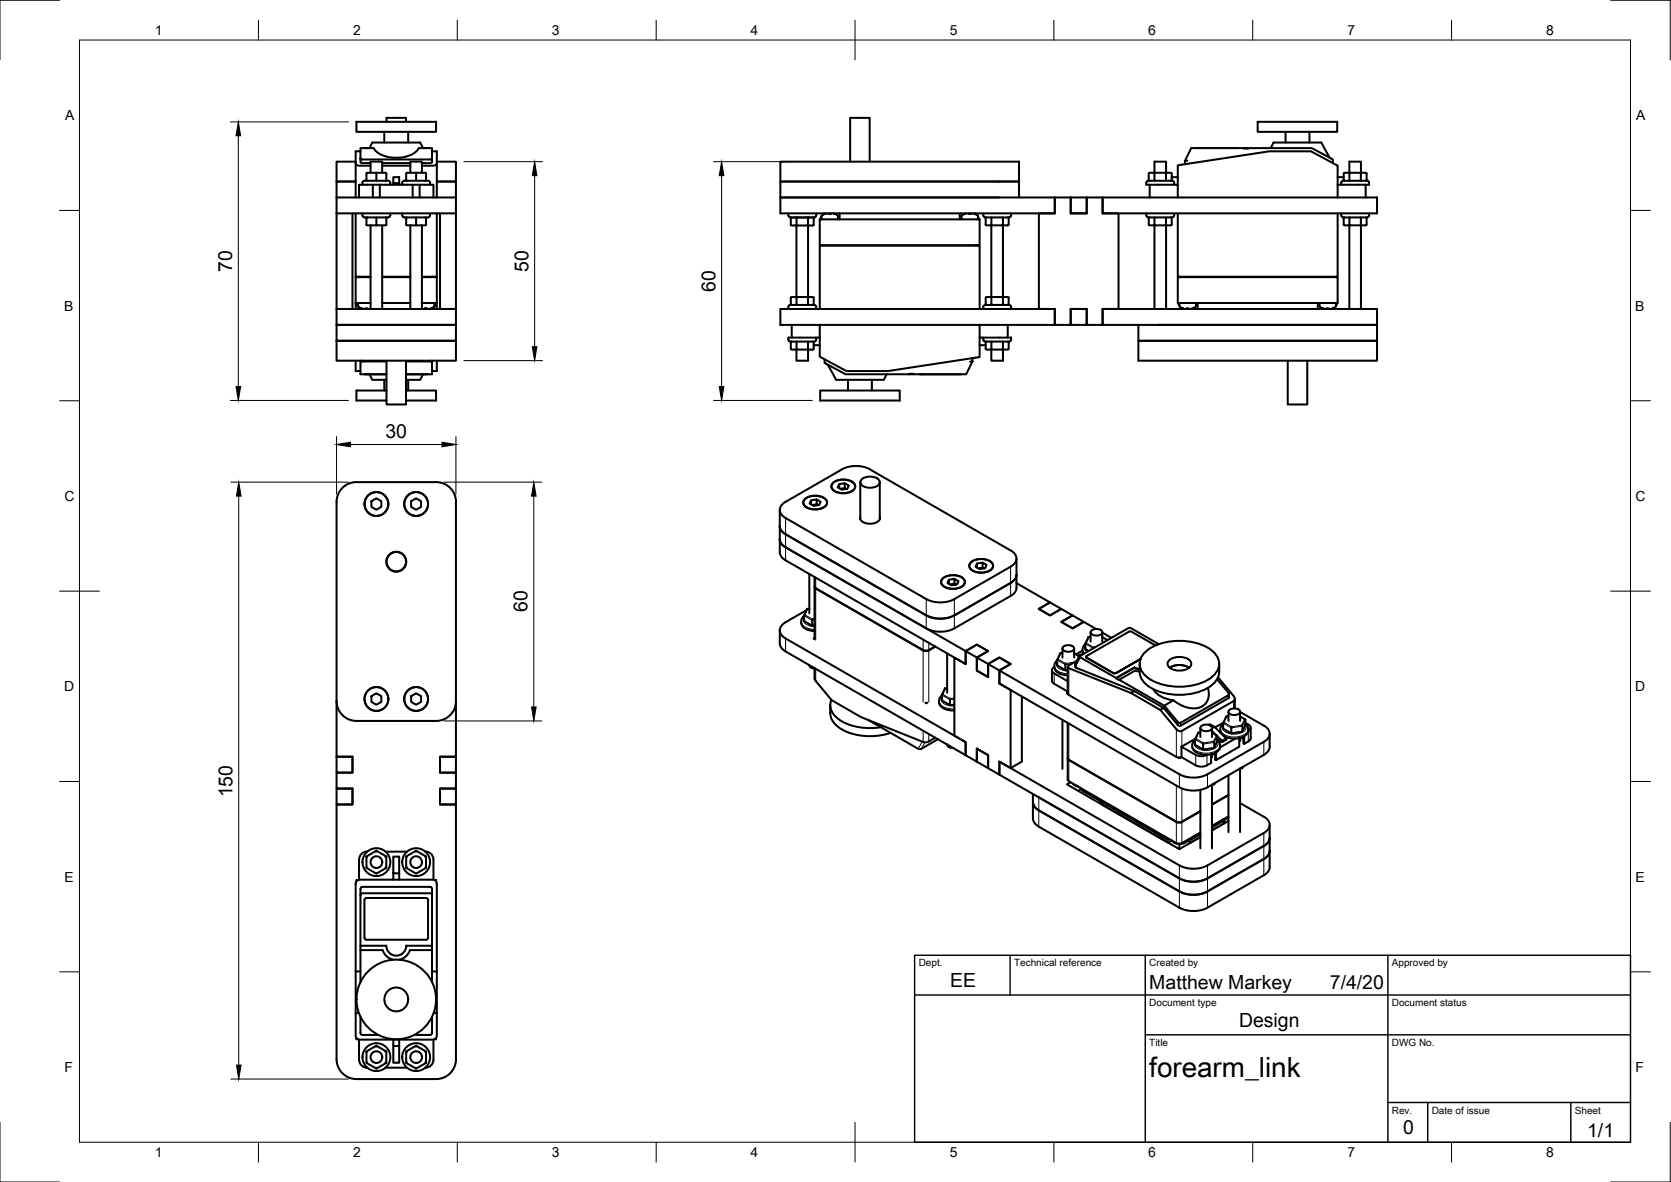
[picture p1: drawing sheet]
<svg xmlns="http://www.w3.org/2000/svg" width="420mm" height="297mm" viewBox="0 0 420 297" stroke-linecap="round" stroke-linejoin="round" font-family="sans-serif">
<!-- layer: Visible -->
<g fill="none" stroke="#000" stroke-width=".51">
<path d="M89.6 30.6h20v2.5h-20zM90.6 39.8v-2.6h3.3a6.9 6.9 0 0 0 6.7 2.4l.6-.1a5.5 5.5 0 0 0 4.1-2.3h3.3v2.6M90.6 38h-1.2v3.1M91.6 37.2h1.3l.7-1.4h12l.8 1.4h1.2M96.6 33.1v2.7M97.2 30.6v-1h4.9v1M102.6 33.1v2.7M108.6 38h1.2v11.6M300.7 37.2h10.5M312.7 37.2h1.1M312.7 37.2h-13.2l-1.6 3.3M313.8 37.2h16l5.3 2.9v.9"/>
<path d="M316.2 30.6h20v2.5h-20zM319.5 37.2l.7-1.4h12l2.1 3.9M323.2 33.1v2.7M329.2 33.1v2.7M84.6 53.6h30M84.6 49.6h30M84.6 49.6v32h30v-32M88.6 53.6v24M89.4 53.6v15.9h3.8M89.4 40.6h-4.8v5h4.8h-4.8v4M90.3 49.6v-3.2h18.7v3.2M91.1 53.6v.5a1.04 1.04 0 0 0 1.4 .5h3.9a1.43 1.43 0 0 0 1.7-.5v-.5"/>
<path d="M91.6 45.4h6M91.6 45.4l-.4 .3-.1 .7M92.3 54.6l-.2 .1 .1 1.9h2.4M92.3 45.4l-.2-.1v-1.8l.2-.1h2.3v2M93.2 41.6h-3.1l-.4-.1-.3-.4v8.5M93.2 41l-2.5-.1-.1-1.1 .4 .3h17.2l.4-.3-.1 1.1-2.4 .1M93.2 43.4v-2.8h2.9v2.8M93.2 56.6v21M93.7 46.4v3.2M94.6 54.6v2h2.4l.1-.1v-1.7l-.2-.2M94.6 43.4l2.4 .1 .1 1.8-.2 .1M95.5 46.4v3.2"/>
<path d="M96.1 41.6h7.1M96.1 41h7.1M96.1 56.6v21M97.6 45.4l.5 .3v.7M98.9 44.5h1.5v1.5h-1.5zM98.9 46v.4M100.4 46v.4M101.1 53.6l.1 .5a1.02 1.02 0 0 0 1.3 .5h4.3a.97 .97 0 0 0 1.3-1M101.6 45.4h6M101.7 45.4l-.5 .3-.1 .7M102.3 54.6l-.2 .2 .1 1.8h2.4M102.3 45.4l-.2-.1v-1.7l.2-.2h2.3v2"/>
<path d="M103.2 43.4v-2.8h2.9v2.8M103.2 56.6v21M103.8 46.4v3.2M104.6 54.6v2h2.4l.1-.1v-1.8l-.2-.1M104.6 43.4l2.5 .1v1.8l-.2 .1M105.5 46.4v3.2M106.1 56.6v21M107.6 45.4l.5 .3v.7M109.8 41.1l-.2 .4-.4 .1h-3.1M109.8 53.6v15.9h-3.7M109.8 40.6h4.8v5h-4.8h4.8v4M110.6 53.6v24"/>
<path d="M196.2 49.6h69v4h-69zM196.2 49.6v-4h60v4M196.2 49.6h55M196.2 40.6h60v5h-60zM198.2 53.6v.5a1.05 1.05 0 0 0 1.4 .5h4.2a.96 .96 0 0 0 1.4-1M200.3 54.6v.1M200.3 56.7v17.9M200.4 56.7h2.7v-2h1.5v1.9l-1.5 .1M200.4 54.7l-1.6 .1 .1 1.8 1.5 .1v-2h2.7M203.2 54.6v.1M203.2 56.7v17.9M206.1 55.1h40.2v6.5h-40.2z"/>
<path d="M206.5 54.5l-.4 .6M207.1 53.6l-.2 .4M207.4 53.7h.1a.82 .82 0 0 0-.9 .5 .82 .82 0 0 0 .2 .9M207.7 53.6l-.2 .1M208.3 53.7h.6M208.4 53.6v.1M208.8 53.7h.1M208.9 53.6v.1M209.5 53.6l.3 .1M209.7 53.7h.1M209.9 53.7a.85 .85 0 0 1 .8 .5 .85 .85 0 0 1-.1 .9h-.2M211.1 53.6v1.5"/>
<path d="M213.8 40.6v-11h4.9v11M241.3 53.6v1.5M242.7 53.7a.88 .88 0 0 0-.8 1.4h.1M242.7 53.7h.1M242.9 53.6l-.3 .1M243.5 53.7h.6M243.6 53.6v.1M244 53.7h.1M244.1 53.6v.1M244.7 53.6l.3 .1M245 53.7h.1M245.1 53.7a.85 .85 0 0 1 .8 .5 .85 .85 0 0 1-.1 .9h-.2"/>
<path d="M245.3 53.6l.3 .4M245.9 54.5l.4 .6M247.2 53.6v.5a1.02 1.02 0 0 0 1.4 .5h4.3a.97 .97 0 0 0 1.3-1M248.1 54.6l-.3 .2v1.7l.2 .1h1.4l-.1-.1 .1-1.9M249.3 56.6v18M252.1 54.6v2h-2.7M252.2 56.6v18M253.4 54.6l.2 .2v1.7l-1.5 .1M261.2 53.6h4v-4h4v4h4v-4h4v4h4v24h-4v4h-4v-4h-4v4h-4v-4h-4zM269.2 49.6h4v4h-4zM277.2 49.6h69v4h-69zM288.2 45.9v.5h.9"/>
<path d="M288.2 53.6v.5M288.7 45.4h6M288.7 45.4l-.4 .3-.1 .2M289.1 49.6v-3.2h7v3.2M289.1 54.6l-.3 .2v1.7l.2 .1h1.4l-.1-.2 .1-1.8M290.3 43.4v-2.8h2.9v2.8M290.3 56.6v21M290.4 43.4l-1.5 .1-.1 1.8 .3 .1M293.1 43.4h-2.7v2M293.1 45.4l.1-.1-.1-1.9h1.3l.2 .2v1.7l-.2 .1M293.1 54.6v2h-2.7M293.2 56.6v21"/>
<path d="M294.4 54.6l.2 .2v1.7l-1.5 .1M294.6 44.5h1.5M294.7 45.4l.5 .3v.7M295.2 53.6v.5a1.05 1.05 0 0 1-1.3 .5h-4.3a1.04 1.04 0 0 1-1.4-.5M296.1 46.4v-4.9l23.1-3.5h10.4l6.7 3.6v4.8M296.1 53.6v15.9h40.2v-15.9M298.5 40.4l-.6 .1v.8M336.3 49.6v-3.2h7.1v3.2M336.3 44.5h1.6M337.2 53.6v.5a1.05 1.05 0 0 0 1.4 .5h5.1M337.7 45.4h6M337.7 45.4l-.4 .3-.1 .7"/>
<path d="M338.1 54.6l-.2 .1v1.8l.1 .1h1.4v-2M339.3 43.4v-2.8h2.9v2.8M339.3 56.6v21M339.4 43.4l-1.5 .1v1.8l.2 .1M342.1 54.6v2h-2.7M342.1 43.4h-2.7v2M342.1 45.4v-2h1.4l.1 .1v1.8l-.2 .1M342.2 56.6v21M343.4 54.6l.2 .2v1.7l-1.5 .1M343.8 45.4l.4 .3 .1 .2M344.2 45.9v.5h-.8M344.2 53.6v.5"/>
<path d="M344.3 54.1l-.3 .4-.2 .1M84.6 77.6h30M89.4 76.1h3.8M89.4 76.1l1 1.5M89.4 69.5v.1M89.4 76.1v1.5M89.9 69.5v.1M90.3 76.1a.69 .69 0 0 0-.3 .8 .69 .69 0 0 0 .7 .5l.2 .1M90.9 77.5l.1 .1M91.1 77.6h.2M91.8 77.5h.6M92 77.5l-.1 .1"/>
<path d="M92.4 77.5v.1M93.2 69.6h-3.8v6.5M93.2 77.6h-.2M96.1 76.1h7.1M96.1 69.6h7.1M96.1 69.5h7.1M106.1 76.1h3.7M106.1 69.6h3.7v6.5M106.1 77.6h.1M106.8 77.5h.6M106.9 77.5h.1M106.9 77.5v.1"/>
<path d="M107.4 77.5v.1M108.2 77.6h-.2M108.3 77.5l-.1 .1M108.4 77.5l-.1 .1M109 76.1a.69 .69 0 0 1 .3 .8 .69 .69 0 0 1-.7 .5l-.2 .1M109.3 69.5v.1M109.8 76.1l-1 1.5M109.8 69.5v.1M109.8 76.1v1.5M196.2 77.6h69v4h-69zM198.2 77.6v-.5a1.07 1.07 0 0 1 1.4-.5h4.2a1.11 1.11 0 0 1 1.4 .5v.5M200.4 74.6l-1.5 .1-.1 1.8 .3 .1"/>
<path d="M203.1 74.6l-2.8 .1 .1 1.9M203.1 76.6v-2h1.3l.2 .2v1.7l-.2 .1M206.1 77.6v-15.9h40.2v15.9M206.6 61.6v.1M245.8 61.6v.1M247.2 77.6v-.5a1.03 1.03 0 0 1 1.4-.5h4.3a.97 .97 0 0 1 1.3 1M249.4 74.6l-1.5 .1-.1 1.8 .3 .1M252.1 74.6l-2.8 .1 .1 1.9M252.1 76.6l.1-.2-.1-1.8h1.3l.2 .2v1.7l-.2 .1M269.2 77.6h4v4h-4zM277.2 77.6h69v4h-69zM296.1 69.6h40.2v6.5h-40.2z"/>
<path d="M296.1 76.1l.4 .6M296.5 76.4v.4M296.5 76.8l.9 .7M296.6 69.5v.1M296.9 76.1l-.4 .3M296.9 77.2l.2 .4M297.4 77.5l.1 .1M297.6 77.6h.2M298.3 77.5l.6 .1M298.5 77.5l-.1 .1M299.8 77.5l-.3 .1M299.8 77.5v.1"/>
<path d="M300.5 76.1l.3 .3M300.7 76.4v.4M300.8 76.8l-.9 .7M301.1 76.1v1.5M331.3 76.1v1.5M332.1 76.1a.69 .69 0 0 0-.3 .8 .69 .69 0 0 0 .6 .5l.2 .1M332.6 77.5h.1M332.6 77.5l.4 .1M332.7 77.5v.1M333.5 77.5h.6M333.7 77.5l-.1 .1M334.1 77.5v.1"/>
<path d="M335.1 77.5h.1M335 77.6h-.3M335.6 77.2l-.3 .4M335.7 76.1l.3 .3M335.9 69.5v.1M335.9 76.4v.4M336 76.8l-.9 .7M336.3 76.1l-.4 .6M84.6 85.6h30M84.6 85.6v-4h30v4M84.6 85.6v5h30v-5M89.4 90.6v2.6h1.2"/>
<path d="M90.6 90.9v3.2h6.6M90.6 90.6v.3l.4-.1M91 90.8h6.2M91 90.6v.2M91.6 94.1h5.6M92.9 94.1l.7 1.3h3.6M96.6 95.4v2.7M97.2 90.6v11h4.9v-11M97.2 98.1h-7.6v2.6h7.6M102.1 98.1h7.5v2.6h-7.5M102.6 95.4v2.7M106.4 94.1l-.8 1.3h-3.5"/>
<path d="M107.6 94.1h-5.5M108.2 90.6v.2h-6.1M108.6 90.9v3.2h-6.5M108.6 90.6v.3l-.4-.1M109.8 90.6v2.6h-1.2M199.1 85.8l-.3 .2v1.7l1.6 .1M199.1 81.6v3.2h7v-3.2M199.1 84.8h-.9v.5a1.07 1.07 0 0 0 1.4 .5h4.2a1.11 1.11 0 0 0 1.4-.5v-.5M200.3 87.8v2.8h2.9v-2.8M200.4 85.8v2h2.7v-2M204.4 85.8l.2 .2v1.7l-1.5 .1M204.6 86.7h1.5"/>
<path d="M206.1 84.8v4.8l6.7 3.6h10.5l23-3.5v-4.9M206.2 98.1h20v2.6h-20zM207.3 90.3v.9l5.3 2.9h16M208.1 91.6l2.1 3.8h12l.7-1.3M213.2 95.4v2.7M219.2 95.4v2.7M228.6 94.1h1.1M231.2 94.1h10.5M244.5 90.8l-1.6 3.3h-13.2M244.5 90v.8l-.6 .1M244.5 90.8h.1M246.3 81.6v3.2h7.1v-3.2"/>
<path d="M246.3 86.7h1.5M247.2 84.8v.5a1.03 1.03 0 0 0 1.4 .5h4.3a.92 .92 0 0 0 .9 0 .92 .92 0 0 0 .4-1h-.8M248.1 85.8l-.3 .2 .1 1.7 1.5 .1M249.3 87.8v2.8h2.9v-2.8M249.4 85.8v2h2.7v-2M253.4 85.8l.2 .2v1.7l-.2 .1h-1.3M286.2 81.6v4h60M286.2 85.6h60v5h-60zM291.2 81.6h55v4M323.8 90.6v11h4.9v-11M211.7 118l-14.2 8.1a2.16 2.16 0 0 0-1.4 2 2.16 2.16 0 0 0 1.4 2.1l35.4 20.3a7.8 7.8 0 0 0 7.1 0M211.7 117.9a7.8 7.8 0 0 1 7.1 0"/>
<path d="M218.8 118l35.3 20.3M89.6 121.2h20M89.6 121.1a5 5 0 0 0-5 5v50.1M93.4 125.9l1.2-.7 1.3 .7v1.5l-1.3 .7-1.2-.7zM103.4 125.9l1.2-.7 1.3 .7v1.5l-1.3 .7-1.2-.7zM109.7 121.1a5 5 0 0 1 5 5l-.1 50.1M196.1 135.5a2.42 2.42 0 0 0 1.4 2M196.1 128.2v10.6a2.42 2.42 0 0 0 1.4 2l45.3 26.1v-3.3l2.8 1.6v3.3l2.9 1.6v-3.2l2.8 1.6v3.3l45.3 26a7.8 7.8 0 0 0 7 0l14.2-8.1M196.1 132.2a2.42 2.42 0 0 0 1.4 2.1l35.4 20.3a7.8 7.8 0 0 0 7.1 0M197.5 137.5l45.3 26.1 2.8-1.6 2.9 1.6-2.9 1.6 2.9 1.7 2.8-1.7 2.8 1.7-2.8 1.6 45.2 26.1a7.8 7.8 0 0 0 7.1 0l14.2-8.2M197.5 137.5l35.4 20.4a7.8 7.8 0 0 0 7.1 0M202.4 125.4a4.1 4.1 0 0 1 5.5 .5 1.8 1.8 0 0 1-2 2l-1.3 .1a2.53 2.53 0 0 1-2.6-1.7z"/>
<path d="M203.9 125.7l-.3 .8 1 .6 1.4-.2 .4-.8-1.1-.6v1.2l.4 .2M205.3 125.5l-1.4 .2v1.1M205.3 126.7l-1.1 .2M209.4 121.4a4.1 4.1 0 0 1 5.5 .4 1.8 1.8 0 0 1-1.9 2.1h-1.3a2.53 2.53 0 0 1-2.7-1.7zM211 121.7l-.4 .8 1.1 .5 1.4-.2 .3-.8-1-.6v1.3l.4 .2M212.4 121.4l-1.4 .3v1M212.4 122.7l-1.1 .1M216.3 121.2v9.3M216.3 129.9a1.5 1.5 0 0 0 1.5 1.6 3.2 3.2 0 0 0 3.4-.9v-.7M216.6 120.5a3.3 3.3 0 0 1 4.5 .3 1.53 1.53 0 0 1-1.7 1.7 2.59 2.59 0 0 1-3.1-1.3zM221.2 121.2v9.3M254.1 138.3a2.16 2.16 0 0 1 1.5 2.1 2.16 2.16 0 0 1-1.5 2"/>
<path d="M197.5 156.4a2.16 2.16 0 0 0-1.4 2 2.16 2.16 0 0 0 1.4 2.1l45.3 26v3.3l-45.3-26.1a2.6 2.6 0 0 1-1.4-2v-3.3M202.2 154.8l-.5 .5-.2 .7a2.1 2.1 0 0 0 1.8 2.4l1.5 .2M202.4 154.5l-.2 .2v1.4l2 1.2 .6-.1M202.8 153.3l-5.3 3.1M203.1 153l-.9 1.7M203.5 144.3v9.8M203.5 152.9l-.5 .1M204.3 155.6l-.1 1.7M204.8 147.4l.3 .4 27 15.6 1.1 .1 1.9-1M204.8 145v2.4M204.8 147.5v13.1M204.8 147.4l.3 .5"/>
<path d="M205.1 147.9l27 15.5 1.1 .2 2-1.1M237 145.4a4.1 4.1 0 0 1 5.5 .4 1.8 1.8 0 0 1-1.9 2.1l-1.3 .1a2.53 2.53 0 0 1-2.7-1.7zM238.6 145.7l-.4 .8 1 .6 1.4-.2 .4-.8-1-.6v1.2l.3 .2M240 145.5l-1.4 .2v1M240 146.7l-1.1 .2M244.1 141.3a4.1 4.1 0 0 1 5.5 .5 1.8 1.8 0 0 1-1.9 2l-1.3 .1a2.53 2.53 0 0 1-2.7-1.7zM245.7 141.6l-.4 .8 1 .6 1.4-.2 .4-.8-1-.6v1.2l.3 .2M247.1 141.4l-1.4 .2v1M247.1 142.6l-1.1 .2M254.1 149.8l-14.1 8.1M254.1 146.5l-14.1 8.2M254.1 142.4l-14.1 8.1"/>
<path d="M255.6 146.5l8.4 4.9-2.8 1.6 2.8 1.7 2.8-1.7 2.9 1.7-2.9 1.6 2.9 1.6 2.8-1.6 3.1 1.8M255.6 140.4v7.3a2.42 2.42 0 0 1-1.5 2.1M255.6 144.4a2.42 2.42 0 0 1-1.5 2.1M261.2 153l2.8-1.6 2.8 1.6-2.8 1.7zM266.8 156.3l2.9-1.6 2.8 1.6-2.8 1.6zM274.2 158.9v2.3M274.4 158.5a1.93 1.93 0 0 1 2.8 .3 1.27 1.27 0 0 1-1.7 .9 .88 .88 0 0 1-1-.2 .88 .88 0 0 1-.1-1zM277.2 159l2.3 1.3M277.2 158.9v2.3M283.8 158.8l-10.6 6.1-.1 .1 .1 .3M283.8 158.7h.7M284.5 158.8l6 3.4"/>
<path d="M84.6 176.2v14h4v4h-4v4h4v4h-4v64a5 5 0 0 0 5 5h20.1a5 5 0 0 0 5-5l-.1-64h-4v-4h4v-4h-4v-4h4v-14M93.4 174.9l1.2-.7 1.3 .7v1.5l-1.3 .7-1.2-.7zM103.4 174.9l1.2-.7 1.3 .7v1.5l-1.3 .7-1.2-.7zM114.7 176.2a5 5 0 0 1-5 5h-20.1a5 5 0 0 1-5-5M203.5 167.2a1.14 1.14 0 0 0 1.3 .8M204.8 167.9v2.5l.2 .6 4.1 5 7.4 4.2 15.8 6.3h1l1.9-1.1M204.8 160.3l-.2 .2 .2 .1M208.7 177.2v2M208.8 179.2a5.6 5.6 0 0 0 4.1 4.7 16.3 16.3 0 0 0 11.1 .3M209 175.8a4.1 4.1 0 0 0 2.1 5.1 14.9 14.9 0 0 0 10.5 1.8M233.2 176.6h-.5M236.8 174.8l-.6 .9a2.12 2.12 0 0 0 1.9 2.6l1.9 .2"/>
<path d="M237 174.5l-.2 .1 .1 1.5 2 1.1 1.1-.1M237.7 173h-.1l-.8 1.6M238.1 164.2v9.9M238.1 172.9l-.5 .1M238.9 175.6v1.6M256.9 175v16.4l-2.8 1.6-2.8-1.6v3.3l-2.8-1.7v-3.2l-2.9-1.7v3.3l-2.8-1.6v-3.3l-2.8-1.6v-19.6l2.8 1.6v-3.3l2.8-1.6 2.9 1.6-2.9 1.6v3.3l2.9 1.6v-3.2l2.8-1.7 2.8 1.7-2.8 1.6v3.3l2.8 1.6v19.6M264.5 168.4v2.6l.2 .5 3.8 2.3M265.1 167.6a.86 .86 0 0 0-.6 .8 .86 .86 0 0 0 .6 .8l3.4 2M265.1 167.6h.1M265.8 166l-.5 .5-.2 .6a2.01 2.01 0 0 0 1.9 2.4l1.5 .2M266 165.7l-.2 .1v1.4l2.1 1.2 .6-.1M266.7 164.2h-.1l-.8 1.6"/>
<path d="M267.1 163v2.3M267.1 164.1l-.5 .1M267.3 162.6a1.93 1.93 0 0 1 2.8 .2 1.27 1.27 0 0 1-1.7 1 .88 .88 0 0 1-1-.3 .88 .88 0 0 1-.1-.9zM267.9 166.7v1.7M268.5 167.6v6.6l.3 .5M268.5 174.1l-.2 .1 .2 .1M268.5 174.3h.1M268.8 174.7l27 15.5 .6 .2 .7-.1M270.1 163v2.3M270.1 164.2l1.2 .7M270.4 166.9v.7l.2 .2 14.6 5.9M270.9 166l-2.1 1.2a.35 .35 0 0 0-.3 .4 .35 .35 0 0 0 .3 .3l15.6 6.2 7.3 4.3 4.1 4.8a1.2 1.2 0 0 0 1.4 .5l13-7.5a.77 .77 0 0 0 0-1.3l-3.9-4.7"/>
<path d="M271.2 164.9l.2 .2M271.5 164.9l-1.1 2 .2 .3M272.1 164.5h-.4l-.6 .3M272.2 163.5l-1.6 1M272.9 161.9l-.7 1.1 .2 1.4M273.1 165.1l.1 .2M273.1 165.1h.1M273.1 161.6l-.2 .2v1.3l.8 .5M273.2 165.3l6.7 3.9h.8M273.7 160.1l-.8 1.6M273.8 160.1h-.1M274.2 160l-.5 .1"/>
<path d="M275 162.7l-.1 .2M277.2 160.1l1.2 .7M278.3 160.8l.2 .1M280.6 170.4v.1M281.4 170.8l11.3 6.5M284.4 174.1l.8-.4 7.4 4.2-.9 .5M285.2 167.7l1.4 .4M285.2 167.8l1.4 .4M285.2 167.8l-4.6 2.7 .8 .4 3.9-2.3M285.2 167.7l-4.6 2.7M285.2 167.7v.1M285.4 168.5l1.2 .3"/>
<path d="M286.6 166.8a5.6 5.6 0 0 0 3.8 6.6 15.4 15.4 0 0 0 14.1-1 5.1 5.1 0 0 0 2.1-5.6M286.8 165.6l-6.2 3.5 6.2-3.5M287.7 164.1a14 14 0 0 1 12.6-2.6 8.4 8.4 0 0 1 6 4.1 4 4 0 0 1-1.7 4.6 15 15 0 0 1-16.1 0 3.9 3.9 0 0 1-.8-6.1zM290.1 173.2a6.3 6.3 0 0 0 5 2.8M291.4 161.9l-7-4-.5-.1-12.3 7 .1 .4 8.9 5.2M294 166a4.1 4.1 0 0 1 5.5 .4 1.8 1.8 0 0 1-2 2l-1.3 .1a2.53 2.53 0 0 1-2.6-1.7zM294.1 167.8a4.5 4.5 0 0 1 4.9 0M303.7 172.9l.3 1.6-.3 1.4-.9 1.3-1 .5-1.3 .3-1.8-.2-1.9-.7-1.7-1.1M306 170.7l2.9 3.5v.5l-12.1 6.9-.6-.1-3.5-4.2 2.4-1.3M308.9 178.9v2.3M308.9 180l-.5 .1M309 174.4l-.1 1.1-12.2 6.9-.5-.2-3.6-4.3"/>
<path d="M309 178.5a1.93 1.93 0 0 1 2.8 .2 1.27 1.27 0 0 1-1.7 1 .88 .88 0 0 1-.9-.3 .88 .88 0 0 1-.2-.9zM310.5 175.6v2.4M311.8 178.9l6 3.5M311.8 178.9v2.3M84.6 198.2h4v4h-4zM84.6 190.2h4v4h-4zM110.6 198.2h4v4h-4zM110.6 190.2h4v4h-4zM218.4 181l2.7 1.6M221.2 182.5l9.9 5.8 .5-.1 4.2-2.4M238.1 187.1a1.31 1.31 0 0 0 1.6 .9M245.6 188.1l2.9 1.7v3.2l-2.9-1.6z"/>
<path d="M259.7 199.5v6.2a2.42 2.42 0 0 0 1.5 2l35.4 20.4a7.8 7.8 0 0 0 7 0l14.2-8.2M267.1 180.9v12.3M268.5 190.6v5.3l.3 .4M268.5 181.7v8.8M268.5 190.5l.3 .4M268.5 190.5l.3 .5M268.8 196.3l24.1 14M268.8 191l27 15.6 .7 .1 .7-.1 4.6-2.7M268.8 190.9l27 15.6 .7 .2 .7-.2 4.6-2.7M269.2 196.6l-.9 .5 28.2 16.3M269.8 196.9l.5 .5 .8 .3M271.6 198l.7 .8 21.3 12.3 .4-.2"/>
<path d="M271.9 198.3l-.8 .4M296.6 190.5h-.1M296.8 190.4l-.3 .1-.2-.1M297.1 187.6l4 2.3 1.5 .1 .9-.3M297.1 187.6v2.7l3.6 2 1.4 .4a3.9 3.9 0 0 0 2.4-1v-2.1M299.8 187.7a2.68 2.68 0 0 0 2.7 1.9 4.2 4.2 0 0 0 4.2-1.5l.1-.4M300.5 185.9l-.7 .9v.9M300.5 185.7l-3.4 1.9M300.7 185.6l-.2 .2v1.4l2 1.2M301.4 184.1h-.2l-.7 1.7M301.8 182.9v2.3M301.8 198.5v14.7"/>
<path d="M301.8 184l-.5 .1M302 182.5a1.93 1.93 0 0 1 2.7 .3 1.27 1.27 0 0 1-1.6 .9 .88 .88 0 0 1-1-.2 .88 .88 0 0 1-.1-1zM302.6 186.7v1.7M303.9 182.2l.3-.2 1.2 .6M304.7 183l.7-.4 2.9 3-1 .6M304.7 183.7l1.1 1M304.7 182.9v2.3M304.7 189.5v.8M304.7 184.1l1.3 .8M305 189.4l.6 .5M305.1 186.3l.2 .2v1.5l-2.7 .4M305.3 196.9v.2l-.6 .1v16"/>
<path d="M305.4 196.8l-.1 .3M305.8 189.1v1.9l-.2-.1v-1.7M305.8 184.8l.2 .2a3.7 3.7 0 0 1-.7 2.9M306 185.9l.7 .8 .1 1M306 185l1.3 1.2M306 185.8l1.3 .7M306.9 183.6l.2 .8M307.6 181.8l-.6 .8-.2 1M307.6 181.6l-2.1 1.2M307.8 181.6l-.2 .1v1.4l2 1.2M308.3 185.6v.3l-1 .6v-.3M308.5 180.1h-.2l-.7 1.6"/>
<path d="M308.9 199.8l-4.2 2.4M308.9 199.8l-4.2 2.3M308.9 194.8v14.3M310.6 185.6l-3.8 2.2M311.6 185.5v2.1l-5.8 3.4M311.8 185.4v.8M311.8 180.1l1.3 .7M312.1 185.3l.6 .5M312.2 182.2l.2 .2v1.5l-2.8 .4v-1.7M312.4 193l-.6 .1v16M312.4 192.8v.2M312.5 192.7l-.1 .3"/>
<path d="M312.6 185.1v1.7l.2 .2M312.8 185v2a2.56 2.56 0 0 0 1.6-1.3l.1-.2M312.9 180.7l.2 .2a3.8 3.8 0 0 1-.7 2.9M313.1 181.7l.8 .4a.86 .86 0 0 1 .6 .8 .86 .86 0 0 1-.6 .8M313.1 181.8l.5 .6 .2 .7a1.94 1.94 0 0 1-1.6 2.2 5.4 5.4 0 0 1-4.6-.5M313.9 183.7l-.1 .1M314.5 182.9v2.6M317.8 182.3a2.16 2.16 0 0 1 1.5 2.1 2.16 2.16 0 0 1-1.5 2M319.2 184.4v3.2M319.3 187.6a2.42 2.42 0 0 1-1.5 2.1M92.1 215.2v2.9l2.5 1.4 2.5-1.4M92.1 215.2l.2 .1"/>
<path d="M92.3 214h.1M92.3 214a2 2 0 0 0-2 2v5.1M92.3 218l-.2 .1M94.6 219.3v.2M94.6 214v-.2l-2.5 1.4M94.6 213.8l2.5 1.4-.2 .1M96.9 214h5.4M97.1 215.2v2.9l-.2-.1M98.9 215.3h1.5v4.2h-1.5zM98.9 219.5v1.6M100.4 219.5v1.6M102.1 215.2v2.9l2.5 1.4 2.5-1.4"/>
<path d="M102.1 215.2l.2 .1M102.3 218l-.2 .1M104.6 219.3v.2M104.6 214v-.2l-2.5 1.4M104.6 213.8l2.5 1.4-.2 .1M106.9 214h.1M107 214a2 2 0 0 1 2 2v5.1M107.1 215.2v2.9l-.2-.1M259.7 201.6a2.42 2.42 0 0 0 1.5 2.1l35.4 20.3a7.8 7.8 0 0 0 7 0l14.2-8.1M261.2 200.4l35.3 20.3M276.8 201.3v.7M277.3 201.7l-.5 .3 16.9 9.8 .9-.6"/>
<path d="M292.9 210.3l.7 .8M294.7 211.3l.8 .6a3.4 3.4 0 0 0 2.2 0M296.5 212.1v1.3M298.6 211.3l.8 .5M298.7 211l-.4 .6-.6 .3M300 210.3l-.7 .8-.3-.2M301.6 209.8l.2 .1M301.8 209.2l-4.9 2.8-1.1-.1-2.9-1.6M301.8 210.4l-5.3 3M301.8 209.6l-2.5 1.5M307.4 206l-.7 .8-2 1.1M307.4 206l-2.7 1.5"/>
<path d="M307.9 205.9v1l-.9-.5M307.9 206.9l-2.9 1.6-.3-.2M308.3 205.8l-.8 .2M308.9 205.5l-.6 .3M308.9 206.3l-4.2 2.4M308.9 205.2l-1.5 .8M311.8 201.8l6 3.5M317.8 212.6l-14.2 8.1a7.8 7.8 0 0 1-7 0M317.8 209.3l-14.2 8.2a7.8 7.8 0 0 1-7 0l-45.3-26.1v3.3l45.2 26M317.8 205.2a2.16 2.16 0 0 1 1.5 2.1 2.16 2.16 0 0 1-1.5 2M319.2 207.3v10.6M319.3 210.5a2.42 2.42 0 0 1-1.5 2.1"/>
<path d="M319.3 213.8a2.42 2.42 0 0 1-1.5 2.1M319.3 217.9a2.42 2.42 0 0 1-1.5 2.1M89.7 221.4l.7-.3h18.4a1.01 1.01 0 0 1 1 1v38.2a1 1 0 0 1-1 1h-18.4a1 1 0 0 1-1-1v-38.2zM90 221.2h-.4v.3M90.6 238.8h5.6a3.6 3.6 0 0 0 2.7 2.4M90.6 225l.1-1.7 .3-.4h17.2l.4 .4v1.7M90.6 237.7v9.1M90.7 224.7l.3-.2h17.2l.3 .2 .1 13h-6.4a2.51 2.51 0 0 1-2.6 2.5 2.51 2.51 0 0 1-2.5-2.5h-6.5zM91.7 225.9l.4-.2h15.3l.2 .5v9.7l-.5 .3-15.2-.1-.3-.4zM108.6 237.7v1.1M109.3 221.2h.3v.3M89.4 254.6h.8"/>
<path d="M89.4 244.1h1.2M90.6 255.5l.1 4.4 .4 .2h4M100.4 241.2a3.6 3.6 0 0 0 2.7-2.4h5.5v8M108.6 255.5v4.2l-.1 .2-.4 .2h-3.9M108.6 244.1h1.2M109 254.6h.8M89.6 260.9v.3h.4M90.3 261.3v5a2 2 0 0 0 2.1 2M92.1 264.2v2.9l2.5 1.4 2.5-1.4M92.1 264.2l.2 .1M92.3 267l-.2 .1M94.6 268.3v.2"/>
<path d="M94.6 263v-.2l-2.5 1.4M94.6 262.8l2.5 1.4-.2 .1M96.9 268.3h5.4M97.1 264.2v2.9l-.2-.1M98.9 262.9h1.5v4.2h-1.5zM98.9 261.3v1.6M100.4 261.3v1.6M102.1 264.2v2.9l2.5 1.4 2.5-1.4M102.1 264.2l.2 .1M102.3 267l-.2 .1M104.6 268.3v.2M104.6 263v-.2l-2.5 1.4"/>
<path d="M104.6 262.8l2.5 1.4-.2 .1M107.1 264.2v2.9l-.2-.1M109 261.3v5a2 2 0 0 1-2.1 2M109.6 260.9v.3h-.3"/>
<circle cx="94.6" cy="126.7" r="3"/>
<circle cx="104.6" cy="126.7" r="3"/>
<circle cx="99.6" cy="141.2" r="2.51"/>
<circle cx="99.6" cy="141.2" r="2.44"/>
<circle cx="94.6" cy="175.7" r="3"/>
<circle cx="104.6" cy="175.7" r="3"/>
<circle cx="94.6" cy="216.7" r="1.47"/>
<circle cx="94.6" cy="216.7" r="3.5"/>
<circle cx="104.6" cy="216.7" r="1.47"/>
<circle cx="104.6" cy="216.7" r="3.5"/>
<circle cx="99.6" cy="251.2" r="3"/>
<circle cx="99.6" cy="251.2" r="10"/>
<circle cx="94.6" cy="265.7" r="1.47"/>
<circle cx="94.6" cy="265.7" r="3.5"/>
<circle cx="104.6" cy="265.7" r="1.47"/>
<circle cx="104.6" cy="265.7" r="3.5"/>
</g>
<circle cx="107" cy="77.5" r=".24" fill="#000" stroke="#000" stroke-width=".25"/>
<!-- layer: Visible Narrow -->
<g fill="none" stroke="#000" stroke-width=".25">
<path d="M197.5 130.2v10.6M201.5 156.2a2.61 2.61 0 0 0 2.5 1.9l.8 .1M202.2 156l2 1.2 .6-.1M202.2 154.7l2 1.2 .6-.1M202.2 155.1a1.57 1.57 0 0 0 1.5 2.2l1.1 .2M203.5 153h-.4l-.7 1.5 1.9 1.1 .5-.1M205.1 145.2v2.6M205.1 147.9v13M232.9 150.5v7.4M240 150.5v7.4M254.1 142.4v7.4M197.5 160.5v3.2"/>
<path d="M205.1 168.1v3M232.1 160.7v2.7M232.1 163.5v13M233.5 161.6v1.8M233.5 163.5v13M236.1 176.1a3.3 3.3 0 0 0 3.9 2M236.8 175.1a1.63 1.63 0 0 0 1.7 2.2l1.5 .1M236.8 176l2.1 1.2 1.1-.2M236.8 174.7l2.1 1.2 1.1-.2M238.1 172.9l-.4 .1-.7 1.5 1.9 1.1 1.1-.2M265.1 169.2v2.6M265.1 167.3a2.61 2.61 0 0 0 2.6 1.9l.8 .1"/>
<path d="M265.8 166.3a1.57 1.57 0 0 0 1.6 2.2l1.1 .1M265.8 167.2l2.1 1.1h.6M265.8 165.9l2.1 1.1 1.6-.2M267.1 164.1l-.4 .1-.7 1.5 1.9 1 2.3-.3M268.8 167.9v6.8M270.1 164.2l1.1 .7-.6 1.3M271.4 165l-.4 .8M271.7 165.2l-1.1 2v.6M272.2 163.2l.5 1M272.9 163.1l.8 .5M272.9 161.8l2 1.1M272.9 162.2a1.15 1.15 0 0 0 .4 1.6"/>
<path d="M274.2 160l-.4 .1-.7 1.5 1.9 1.1 .5-.1M277.2 160.2l1.1 .6-.2 .3M308.9 174.7v.8M310.2 176.2v1.8M231.9 186.4l-1 1.8M232.1 183.6v2.9M232.6 186.5l-1 1.7M233.5 184.5v1.8M268.8 181.8v9.1M268.8 191v5.3M269.9 197l.9 .5M270.7 197.6l.4 .1"/>
<path d="M295.8 183.2v7M295.8 197.4v9.1M296.1 181.4v.7M296.5 194.6v3.3M296.8 181.6v.8M297.2 183.7v3.9M297.2 198.1v8.4M299.8 187.3a2.68 2.68 0 0 0 2.7 1.9 4.2 4.2 0 0 0 4.2-1.5l.1-.4M300.5 186.2a1.36 1.36 0 0 0 1 2 4.1 4.1 0 0 0 4.7-.9v-.7l-.1-.4M300.7 189.7v2.6M301.8 184.1h-.4l-.7 1.5 1.9 1.1 2.5-.4 .7-1.5-1.1-.6M303.5 189.7v2.6"/>
<path d="M303.6 194.6v3.3M305.4 196.8l-.1 .2-.4 .1M306 186.3l-.7 1.6-2.8 .4-2-1.2M306 185l-.7 1.6-2.8 .4-2-1.2M306.9 183.2a2.68 2.68 0 0 0 2.7 2 4.2 4.2 0 0 0 4.2-1.5l.1-.5M307.6 182.1a1.36 1.36 0 0 0 .9 2 4.1 4.1 0 0 0 4.7-.9l.1-.7-.2-.4M308.9 180l-.4 .1-.7 1.5 1.8 1 2.6-.4 .7-1.5-1.1-.6M312.5 192.7l-.1 .3h-.4M313.1 182.2l-.7 1.6-2.8 .4-2-1.1M313.1 180.9l-.7 1.6-2.8 .4-2-1.2M313.9 183.7v2.6M317.8 186.4v3.3"/>
<path d="M261.2 200.4v7.3M294.8 211.3l.9 .5M295.6 211.9l1.3 .2 .8-.2M295.8 206.6v5.3M296.5 217.5v10.6M297.2 206.6v5.3M298.7 211l-.4 .5-1.2 .4M303.6 217.5v10.6M308.3 205.8l-.8 .2M308.9 205.4l-1.2 .4M317.8 209.3v10.6"/>
</g>
<g fill="#000" stroke="#000" stroke-width=".25">
<circle cx="273.2" cy="165.3" r=".11"/>
<circle cx="279.9" cy="169.1" r=".11"/>
<circle cx="280.6" cy="169.1" r=".11"/>
</g>
<!-- layer: Border -->
<g fill="none" stroke="#000" stroke-width=".25">
<path d="M15 .1h-15v15M20 10.1h390v276.9h-390zM65 5.1v5M115 5.1v5M165 5.1v5M215 5.1v10M265 5.1v5M315 5.1v5M365 5.1v5M405 .1h15v15M15 52.9h5M410 52.9h5"/>
<path d="M15 100.7h5M410 100.7h5M15 148.6h10M405 148.6h10M15 196.4h5M410 196.4h5M15 244.2h5M410 244.2h5M0 282.1v14.9h15M65 287v5M115 287v5M165 287v5"/>
<path d="M215 282.1v9.9M265 287v5M315 287v5M365 287v5M420 282.1v14.9h-15"/>
</g>
<!-- layer: TitleBlock -->
<path d="M230 240.1h180v46.9h-180zM230 250h180M254 240.1v9.9M288 240.1v46.9M349 240.1v46.9M288 260.1h122M349 277.1h61M359 277.1v9.9M395 277.1v9.9" fill="none" stroke="#000" stroke-width=".36"/>
<!-- layer: Dimensions -->
<g fill="none" stroke="#000" stroke-width=".25">
<path d="M57.9 30.6h29.7M59.9 34.1v63M116.6 40.6h19.8M134.4 44.1v43M179.4 40.6h19.8M181.4 44.1v53M116.6 90.6h19.8M57.9 100.6h29.7M84.6 109.7v14.5M88.1 111.7h23M114.6 109.7v14.5M179.4 100.6h24.8"/>
<path d="M58 121.2h29.6M60 124.7v143M111.6 121.2h24.6M134.2 124.7v53M111.6 181.2h24.6M58 271.2h29.6"/>
</g>
<path d="M59.9 30.6l.6 3.5h-1.1zM134.4 40.6l.6 3.5h-1.2zM181.4 40.6l.6 3.5h-1.2zM59.4 97.1h1.1l-.6 3.5zM133.8 87.1h1.2l-.6 3.5zM180.8 97.1h1.2l-.6 3.5zM84.6 111.7l3.5-.6v1.2zM111.1 111.1l3.5 .6-3.5 .6zM60 121.2l.6 3.5h-1.1zM134.2 121.2l.6 3.5h-1.2zM133.6 177.7h1.2l-.6 3.5zM59.5 267.7h1.1l-.6 3.5z" fill="#000" stroke="#000" stroke-width=".25"/>
<text font-size="7" x="289" y="270.6">forearm_link</text>
<g font-size="4.9">
<text x="58.4" y="68.4" transform="rotate(-90 58.4 68.4)">70</text>
<text x="132.9" y="68.3" transform="rotate(-90 132.9 68.3)">50</text>
<text x="179.9" y="73.3" transform="rotate(-90 179.9 73.3)">60</text>
<text x="96.9" y="110.2">30</text>
<text x="132.7" y="153.9" transform="rotate(-90 132.7 153.9)">60</text>
<text x="58.5" y="200.4" transform="rotate(-90 58.5 200.4)">150</text>
<text x="238.9" y="248">EE</text>
<text x="289" y="248.5">Matthew Markey</text>
<text x="334.4" y="248.5">7/4/20</text>
<text x="311.6" y="258.1">Design</text>
<text x="352.8" y="285">0</text>
<text x="399.1" y="285.7">1/1</text>
</g>
<g font-size="3.5">
<text x="39" y="8.8">1</text>
<text x="88.8" y="8.8">2</text>
<text x="138.8" y="8.8">3</text>
<text x="188.7" y="8.8">4</text>
<text x="238.8" y="8.8">5</text>
<text x="288.7" y="8.8">6</text>
<text x="338.8" y="8.8">7</text>
<text x="388.8" y="8.8">8</text>
<text x="16.4" y="30.2">A</text>
<text x="411.4" y="30.2">A</text>
<text x="16.2" y="78">B</text>
<text x="411.2" y="78">B</text>
<text x="16.2" y="125.9">C</text>
<text x="411.2" y="125.9">C</text>
<text x="16.2" y="173.7">D</text>
<text x="411.2" y="173.7">D</text>
<text x="16.2" y="221.6">E</text>
<text x="411.2" y="221.6">E</text>
<text x="16.2" y="269.4">F</text>
<text x="411.2" y="269.4">F</text>
<text x="39" y="290.8">1</text>
<text x="88.8" y="290.8">2</text>
<text x="138.8" y="290.8">3</text>
<text x="188.7" y="290.8">4</text>
<text x="238.8" y="290.8">5</text>
<text x="288.7" y="290.8">6</text>
<text x="338.8" y="290.8">7</text>
<text x="388.8" y="290.8">8</text>
</g>
<g font-size="2.5">
<text x="231" y="242.9">Dept.</text>
<text x="255" y="242.9">Technical reference</text>
<text x="289" y="242.9">Created by</text>
<text x="350" y="242.9">Approved by</text>
<text x="289" y="252.8">Document type</text>
<text x="350" y="252.8">Document status</text>
<text x="289" y="262.9">Title</text>
<text x="350" y="262.9">DWG No.</text>
<text x="350" y="279.9">Rev.</text>
<text x="360" y="279.9">Date of issue</text>
<text x="396" y="279.9">Sheet</text>
</g>
</svg>
